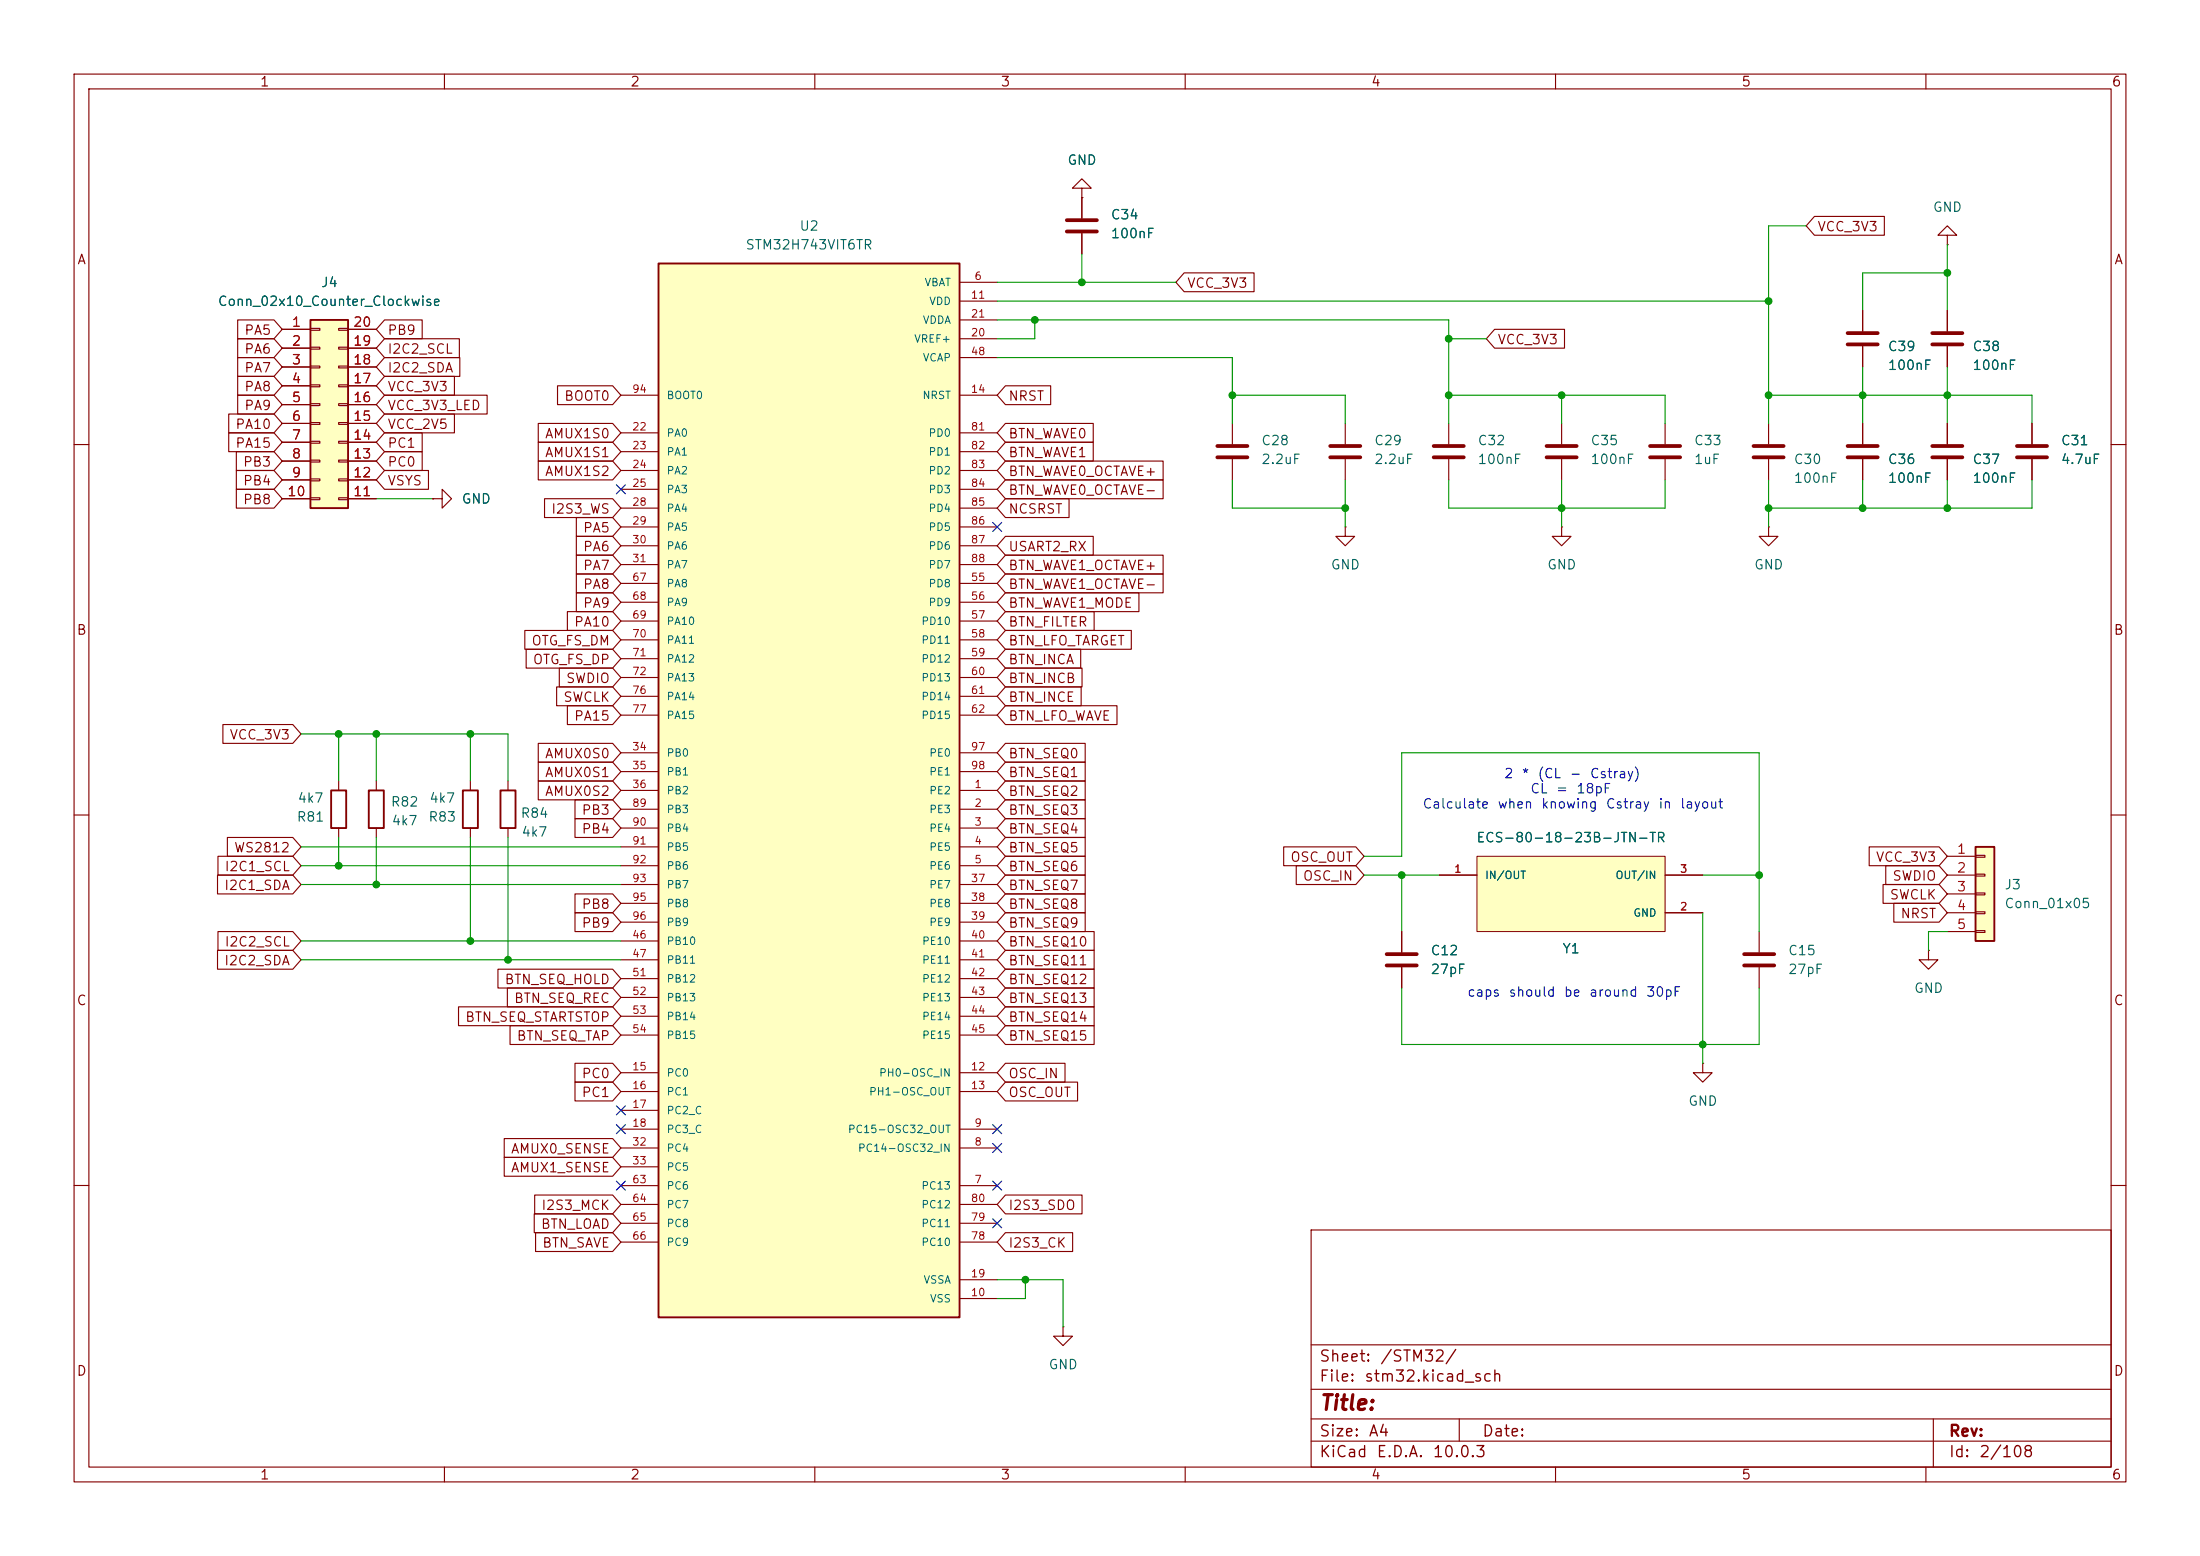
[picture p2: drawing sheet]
<svg xmlns="http://www.w3.org/2000/svg" width="297mm" height="210mm" viewBox="0 0 297 210" stroke-linecap="round" stroke-linejoin="round" font-family="sans-serif">
<g fill="none" stroke="#840000" stroke-width=".15">
<path d="M10 10h277v190h-277zM12 12h273v186h-273zM60 10v2M110 10v2M160 10v2M210 10v2M260 10v2M10 60h2M285 60h2M10 110h2M285 110h2M10 160h2"/>
<path d="M177 166h108v32h-108zM285 160h2M60 198v2M110 198v2M160 198v2M177 194.5h108M177 191.5h108M177 187.5h108M177 181.5h108M197 191.5v3M210 198v2M260 198v2"/>
<path d="M261 191.5v6.5"/>
</g>
<path d="M88.9 35.6h40.6v142.2h-40.6z" fill="#ffffc2"/>
<path d="M88.9 35.6h40.6v142.2h-40.6zM44.7 106.7h2v5.1h-2zM62.5 106.7h2v5.1h-2z" fill="none" stroke="#840000" stroke-width=".25"/>
<g fill="none" stroke="#840000" stroke-width=".15">
<path d="M129.5 38.1h5.1M83.8 53.3h5.1M83.8 58.4h5.1M129.5 40.6h5.1M129.5 53.3h5.1M129.5 45.7h5.1M129.5 43.2h5.1M129.5 58.4h5.1M129.5 48.3h5.1M262.9 41.9v2.8M262.9 46.7v2.8M83.8 61h5.1"/>
<path d="M83.8 63.5h5.1M83.8 66h5.1M83.8 68.6h5.1M83.8 71.1h5.1M83.8 73.7h5.1M83.8 76.2h5.1M83.8 78.7h5.1M129.5 61h5.1M129.5 63.5h5.1M129.5 66h5.1M129.5 68.6h5.1M129.5 71.1h5.1"/>
<path d="M129.5 73.7h5.1M129.5 76.2h5.1M129.5 78.7h5.1M238.8 71.1v1.3h1.2l-1.2 1.3-1.3-1.3h1.3M238.8 71.1h.1M83.8 81.3h5.1M83.8 83.8h5.1M83.8 86.4h5.1M83.8 88.9h5.1M83.8 91.4h5.1M83.8 94h5.1M83.8 96.5h5.1"/>
<path d="M129.5 81.3h5.1M129.5 83.8h5.1M129.5 86.4h5.1M129.5 88.9h5.1M129.5 91.4h5.1M129.5 94h5.1M129.5 96.5h5.1M45.7 105.4v1.3M45.7 111.8v1.2M63.5 105.4v1.3M63.5 111.8v1.2M83.8 106.7h5.1"/>
<path d="M83.8 109.2h5.1M83.8 111.8h5.1M83.8 114.3h5.1M83.8 116.8h5.1M83.8 101.6h5.1M83.8 104.1h5.1M83.8 119.4h5.1M129.5 106.7h5.1M129.5 109.2h5.1M129.5 111.8h5.1M129.5 114.3h5.1M129.5 116.8h5.1"/>
<path d="M129.5 101.6h5.1M129.5 104.1h5.1M129.5 119.4h5.1M83.8 121.9h5.1M83.8 124.5h5.1M83.8 127h5.1M83.8 129.5h5.1M83.8 132.1h5.1M83.8 134.6h5.1M83.8 137.2h5.1M83.8 139.7h5.1M129.5 121.9h5.1"/>
<path d="M129.5 124.5h5.1M129.5 127h5.1M129.5 129.5h5.1M129.5 132.1h5.1M129.5 134.6h5.1M129.5 137.2h5.1M129.5 139.7h5.1M83.8 154.9h5.1M83.8 152.4h5.1M83.8 144.8h5.1M83.8 147.3h5.1M83.8 149.9h5.1"/>
<path d="M83.8 157.5h5.1M129.5 154.9h5.1M129.5 152.4h5.1M129.5 144.8h5.1M129.5 147.3h5.1M83.8 160h5.1M83.8 162.6h5.1M83.8 165.1h5.1M83.8 167.6h5.1M129.5 160h5.1M129.5 175.3h5.1M129.5 172.7h5.1"/>
<path d="M129.5 162.6h5.1M129.5 165.1h5.1M129.5 167.6h5.1M143.5 179.1v1.2h1.3l-1.3 1.3-1.3-1.3h1.3M143.5 179.1h.1"/>
</g>
<path d="M260.9 45h4M260.9 46.5h4" fill="none" stroke="#840000" stroke-width=".51"/>
<path d="M266.7 114.3h2.5v12.7h-2.5z" fill="#ffffc2"/>
<path d="M49.8 106.7h2v5.1h-2zM67.6 106.7h2v5.1h-2zM266.7 114.3h2.5v12.7h-2.5z" fill="none" stroke="#840000" stroke-width=".25"/>
<g fill="none" stroke="#840000" stroke-width=".15">
<path d="M146 25.4h1.3l-1.3-1.3-1.2 1.3h1.2v1.3M146 26.7h.1M146 26.7v2.8M146 31.5v2.8M262.9 31.8h1.3l-1.3-1.3-1.3 1.3h1.3v1.2M262.9 33h.1M166.4 57.2v2.7M181.6 57.2v2.7M195.6 57.2v2.7M210.8 57.2v2.7M224.8 57.2v2.7M238.8 57.2v2.7"/>
<path d="M251.5 41.9v2.8M251.5 46.7v2.8M251.5 57.2v2.7M262.9 57.2v2.7M274.3 57.2v2.7M58.4 67.3h1.3v-1.3l1.3 1.3-1.3 1.3v-1.3M58.4 67.3h.1M166.4 62v2.8M181.6 71.1v1.3h1.3l-1.3 1.3-1.3-1.3h1.3M181.6 71.1h.1M181.6 62v2.8M195.6 62v2.8"/>
<path d="M210.8 62v2.8M224.8 62v2.8M238.8 62v2.8M251.5 62v2.8M262.9 62v2.8M274.3 62v2.8M50.8 105.4v1.3M50.8 111.8v1.2M68.6 105.4v1.3M68.6 111.8v1.2M262.9 115.6h3.8M262.9 118.1h3.8"/>
<path d="M266.7 115.4h1.3v.3h-1.3zM266.7 118h1.3v.2h-1.3zM237.5 125.7v2.8M237.5 130.6v2.8M260.3 128.3v1.2h1.3l-1.3 1.3-1.2-1.3h1.2M260.3 128.3h.1M262.9 120.7h3.8M262.9 123.2h3.8M262.9 125.7h3.8M266.7 120.5h1.3v.3h-1.3zM266.7 123.1h1.3v.2h-1.3zM266.7 125.6h1.3v.3h-1.3z"/>
<path d="M229.9 143.5v1.3h1.2l-1.2 1.3-1.3-1.3h1.3M229.9 143.5h.1"/>
</g>
<g fill="none" stroke="#840000" stroke-width=".51">
<path d="M144 29.7h4.1M144 31.2h4.1M249.4 45h4.1M249.4 46.5h4.1M164.3 60.2h4.1M164.3 61.7h4.1M179.6 60.2h4M179.6 61.7h4M193.5 60.2h4.1M193.5 61.7h4.1M208.8 60.2h4.1M208.8 61.7h4.1"/>
<path d="M222.8 60.2h4M222.8 61.7h4M236.7 60.2h4.1M236.7 61.7h4.1M249.4 60.2h4.1M249.4 61.7h4.1M260.9 60.2h4M260.9 61.7h4M272.3 60.2h4.1M272.3 61.7h4.1M235.5 128.8h4M235.5 130.3h4"/>
</g>
<path d="M199.4 115.6h25.4v10.1h-25.4z" fill="#ffffc2"/>
<path d="M199.4 115.6h25.4v10.1h-25.4z" fill="none" stroke="#840000" stroke-width=".14"/>
<path d="M210.8 71.1v1.3h1.3l-1.3 1.3-1.3-1.3h1.3M210.8 71.1h.1M194.3 118.1h5.1M224.8 118.1h5.1M189.2 125.7v2.8M189.2 130.6v2.8M224.8 123.2h5.1" fill="none" stroke="#840000" stroke-width=".15"/>
<path d="M187.2 128.8h4.1M187.2 130.3h4.1" fill="none" stroke="#840000" stroke-width=".51"/>
<path d="M41.9 43.2h5.1v25.4h-5.1z" fill="#ffffc2"/>
<path d="M41.9 43.2h5.1v25.4h-5.1z" fill="none" stroke="#840000" stroke-width=".25"/>
<g fill="none" stroke="#840000" stroke-width=".15">
<path d="M146 26.7h.1M146 26.7v2.8M146 31.5v2.8M159.9 36.8h9.4v2.6h-9.4l-1.2-1.3zM245 29.2h9.4v2.6h-9.4l-1.2-1.3zM30.9 55.9h6.1l1.1 1.3-1.1 1.2h-6.1zM30.9 58.4h6.1l1.1 1.3-1.1 1.3h-6.1zM32.1 50.8h4.9l1.1 1.3-1.1 1.2h-4.9zM32.1 48.3h4.9l1.1 1.2-1.1 1.3h-4.9zM32.1 53.3h4.9l1.1 1.3-1.1 1.3h-4.9zM32.1 45.7h4.9l1.1 1.3-1.1 1.3h-4.9zM32.1 43.2h4.9l1.1 1.3-1.1 1.2h-4.9z"/>
<path d="M38.1 44.5h3.8M38.1 47h3.8M38.1 49.5h3.8M38.1 52.1h3.8M38.1 54.6h3.8M38.1 57.2h3.8M38.1 59.7h3.8M41.9 44.3h1.3v.3h-1.3zM41.9 46.9h1.3v.2h-1.3zM41.9 49.4h1.3v.3h-1.3zM41.9 51.9h1.3v.3h-1.3zM41.9 54.5h1.3v.2h-1.3z"/>
<path d="M41.9 57h1.3v.3h-1.3zM41.9 59.6h1.3v.2h-1.3zM45.7 44.3h1.3v.3h-1.3zM45.7 46.9h1.3v.2h-1.3zM45.7 49.4h1.3v.3h-1.3zM45.7 51.9h1.3v.3h-1.3zM45.7 54.5h1.3v.2h-1.3zM45.7 57h1.3v.3h-1.3zM45.7 59.6h1.3v.2h-1.3zM47 44.5h3.8M47 47h3.8M47 49.5h3.8"/>
<path d="M47 52.1h3.8M47 54.6h3.8M47 57.2h3.8M47 59.7h3.8M51.9 45.7h10.1v2.6h-10.1l-1.1-1.3zM51.9 55.9h9.4v2.5h-9.4l-1.1-1.2zM51.9 50.8h9.4v2.5h-9.4l-1.1-1.2zM51.9 48.3h10.2v2.5h-10.2l-1.1-1.3zM51.9 58.4h5.1v2.6h-5.1l-1.1-1.3zM51.9 53.3h13.9v2.6h-13.9l-1.1-1.3zM51.9 43.2h5.1v2.5h-5.1l-1.1-1.2zM72.7 57.1h10l1.1 1.3-1.1 1.3h-10z"/>
<path d="M72.7 59.7h10l1.1 1.3-1.1 1.2h-10zM75.3 52.1h7.4l1.1 1.2-1.1 1.3h-7.4zM135.7 59.7h11.9v2.5h-11.9l-1.1-1.2zM135.7 57.1h11.9v2.6h-11.9l-1.1-1.3zM135.7 52.1h6.1v2.5h-6.1l-1.1-1.3zM201.8 44.4h9.4v2.6h-9.4l-1.1-1.3zM251.5 41.9v2.8M251.5 46.7v2.8M251.5 57.2v2.7M262.9 41.9v2.8M262.9 46.7v2.8M262.9 57.2v2.7"/>
<path d="M274.3 57.2v2.7M31.9 63.5h5.1l1.1 1.3-1.1 1.2h-5.1zM31.9 61h5.1l1.1 1.2-1.1 1.3h-5.1zM31.9 66h5.1l1.1 1.3-1.1 1.3h-5.1zM38.1 62.2h3.8M38.1 64.8h3.8M38.1 67.3h3.8M41.9 62.1h1.3v.3h-1.3zM41.9 64.6h1.3v.3h-1.3zM41.9 67.2h1.3v.2h-1.3zM45.7 62.1h1.3v.3h-1.3zM45.7 64.6h1.3v.3h-1.3z"/>
<path d="M45.7 67.2h1.3v.2h-1.3zM47 62.2h3.8M47 64.8h3.8M47 67.3h3.8M51.9 63.5h5.9v2.5h-5.9l-1.1-1.2zM51.9 61h5.1v2.5h-5.1l-1.1-1.3zM58.4 67.3h.1M72.7 62.2h10l1.1 1.3-1.1 1.3h-10zM73.5 67.3h9.2l1.1 1.3-1.1 1.3h-9.2zM77.8 77.5h4.9l1.1 1.2-1.1 1.3h-4.9zM77.8 72.4h4.9l1.1 1.3-1.1 1.2h-4.9zM77.8 69.8h4.9l1.1 1.3-1.1 1.3h-4.9z"/>
<path d="M77.8 74.9h4.9l1.1 1.3-1.1 1.3h-4.9zM135.7 74.9h21.3v2.6h-21.3l-1.1-1.3zM135.7 72.4h11.9v2.5h-11.9l-1.1-1.2zM135.7 67.3h8.6v2.6h-8.6l-1.1-1.3zM135.7 77.5h21.3v2.5h-21.3l-1.1-1.3zM135.7 62.2h21.3v2.6h-21.3l-1.1-1.3zM135.7 64.8h21.3v2.5h-21.3l-1.1-1.3zM251.5 62v2.8M262.9 62v2.8M274.3 62v2.8M30.1 97.8h9.4l1.1 1.3-1.1 1.2h-9.4zM70.9 85.1h11.8l1.1 1.3-1.1 1.2h-11.8z"/>
<path d="M71 87.6h11.7l1.1 1.3-1.1 1.3h-11.7zM75.1 92.7h7.6l1.1 1.3-1.1 1.3h-7.6zM75.5 90.2h7.2l1.1 1.2-1.1 1.3h-7.2zM76.6 95.2h6.1l1.1 1.3-1.1 1.3h-6.1zM76.6 82.5h6.1l1.1 1.3-1.1 1.3h-6.1zM77.8 80h4.9l1.1 1.3-1.1 1.3h-4.9zM135.7 82.5h12v2.6h-12l-1.1-1.3zM135.7 92.7h10.3v2.6h-10.3l-1.1-1.3zM135.7 90.2h10.4v2.5h-10.4l-1.1-1.3zM135.7 95.2h15.1v2.6h-15.1l-1.1-1.3zM135.7 85.1h17v2.5h-17l-1.1-1.2zM135.7 87.6h10.2v2.6h-10.2l-1.1-1.3z"/>
<path d="M135.7 80h18.1v2.6h-18.1l-1.1-1.3zM29.4 118.1h10.1l1.1 1.3-1.1 1.3h-10.1zM29.4 115.6h10.1l1.1 1.2-1.1 1.3h-10.1zM30.7 113h8.8l1.1 1.3-1.1 1.3h-8.8zM72.7 105.4h10l1.1 1.3-1.1 1.3h-10zM72.7 100.3h10l1.1 1.3-1.1 1.3h-10zM72.7 102.9h10l1.1 1.2-1.1 1.3h-10zM77.6 107.9h5.1l1.1 1.3-1.1 1.3h-5.1zM77.6 110.5h5.1l1.1 1.3-1.1 1.2h-5.1zM135.7 110.5h10.8v2.5h-10.8l-1.1-1.2zM135.7 100.3h10.8v2.6h-10.8l-1.1-1.3zM135.7 102.9h10.8v2.5h-10.8l-1.1-1.3z"/>
<path d="M135.7 107.9h10.8v2.6h-10.8l-1.1-1.3zM135.7 105.4h10.8v2.6h-10.8l-1.1-1.3zM135.7 118.1h10.8v2.6h-10.8l-1.1-1.3zM135.7 113h10.8v2.6h-10.8l-1.1-1.3zM135.7 115.6h10.8v2.5h-10.8l-1.1-1.3zM173.3 114.3h9.7l1.1 1.3-1.1 1.2h-9.7zM175 116.8h8l1.1 1.3-1.1 1.3h-8zM194.3 118.1h5.1M224.8 118.1h5.1M252.3 114.3h9.5l1.1 1.3-1.1 1.2h-9.5zM254.2 119.4h7.6l1.1 1.3-1.1 1.2h-7.6zM254.6 116.8h7.2l1.1 1.3-1.1 1.3h-7.2z"/>
<path d="M29.4 128.3h10.1l1.1 1.2-1.1 1.3h-10.1zM29.4 125.7h10.1l1.1 1.3-1.1 1.3h-10.1zM61.9 135.9h20.8l1.1 1.3-1.1 1.2h-20.8zM67.2 130.8h15.5l1.1 1.3-1.1 1.3h-15.5zM68.5 133.3h14.2l1.1 1.3-1.1 1.3h-14.2zM68.9 138.4h13.8l1.1 1.3-1.1 1.3h-13.8zM77.6 123.2h5.1l1.1 1.3-1.1 1.2h-5.1zM77.6 120.6h5.1l1.1 1.3-1.1 1.3h-5.1zM135.7 135.9h12v2.5h-12l-1.1-1.2zM135.7 130.8h12v2.6h-12l-1.1-1.3zM135.7 133.3h12v2.6h-12l-1.1-1.3zM135.7 128.3h12v2.5h-12l-1.1-1.3z"/>
<path d="M135.7 138.4h12v2.6h-12l-1.1-1.3zM135.7 123.2h10.8v2.5h-10.8l-1.1-1.2zM135.7 120.6h10.8v2.6h-10.8l-1.1-1.3zM135.7 125.7h12v2.6h-12l-1.1-1.3zM189.2 125.7v2.8M189.2 130.6v2.8M224.8 123.2h5.1M255.7 121.9h6.1l1.1 1.3-1.1 1.3h-6.1zM68.1 153.7h14.6l1.1 1.2-1.1 1.3h-14.6zM68.1 156.2h14.6l1.1 1.3-1.1 1.3h-14.6zM77.6 146h5.1l1.1 1.3-1.1 1.3h-5.1zM77.6 143.5h5.1l1.1 1.3-1.1 1.3h-5.1z"/>
<path d="M135.7 146h9.8v2.6h-9.8l-1.1-1.3zM135.7 143.5h8.1v2.6h-8.1l-1.1-1.3zM72.1 163.8h10.6l1.1 1.3-1.1 1.3h-10.6zM72.2 161.3h10.5l1.1 1.3-1.1 1.2h-10.5zM72.3 166.4h10.4l1.1 1.2-1.1 1.3h-10.4zM135.7 161.3h10.4v2.5h-10.4l-1.1-1.2zM135.7 166.4h9.1v2.5h-9.1l-1.1-1.3z"/>
</g>
<g fill="none" stroke="#009600" stroke-width=".15">
<path d="M134.6 38.1h24.1M146 34.3v3.8M243.8 30.5h-5v26.7M262.9 36.8h-11.4v5.1M262.9 33v8.9M134.6 43.2h61v14M134.6 48.3h31.8v8.9M134.6 40.6h104.2M139.7 43.2v2.5h-5.1M166.4 53.3h15.2v3.9M195.6 53.3h29.2v3.9M195.6 45.7h5.1"/>
<path d="M210.8 53.3v3.9M238.8 53.3h35.5v3.9M251.5 49.5v7.7M262.9 49.5v7.7M50.8 67.3h7.6M166.4 64.8v3.8h15.2M181.6 64.8v6.3M195.6 64.8v3.8h29.2v-3.8M210.8 64.8v6.3M238.8 64.8v6.3M251.5 64.8v3.8M262.9 64.8v3.8"/>
<path d="M274.3 64.8v3.8h-35.5M40.6 99.1h28v6.3M45.7 99.1v6.3M50.8 99.1v6.3M63.5 99.1v6.3M40.6 114.3h43.2M40.6 119.4h43.2M40.6 116.8h43.2M45.7 113v3.8M50.8 113v6.4M63.5 113v14M68.6 113v16.5"/>
<path d="M184.1 115.6h5.1v-14h48.3v24.1M184.1 118.1h10.2M189.2 118.1v7.6M229.9 118.1h7.6M40.6 127h43.2M40.6 129.5h43.2M189.2 133.4v7.6h48.3v-7.6M229.9 123.2v20.3M262.9 125.7h-2.6v2.6M134.6 172.7h8.9v6.4M138.4 172.7v2.6h-3.8"/>
</g>
<g fill="none" stroke="#000084" stroke-width=".15">
<path d="M83.2 65.4l1.2 1.2M84.4 65.4l-1.2 1.2M134 70.5l1.2 1.2M135.2 70.5l-1.2 1.2M83.2 159.4l1.2 1.2M83.2 151.8l1.2 1.2M83.2 149.3l1.2 1.2M84.4 159.4l-1.2 1.2M84.4 151.8l-1.2 1.2M84.4 149.3l-1.2 1.2M134 154.3l1.2 1.2M134 151.8l1.2 1.2"/>
<path d="M134 159.4l1.2 1.2M135.2 154.3l-1.2 1.2M135.2 151.8l-1.2 1.2M135.2 159.4l-1.2 1.2M134 164.5l1.2 1.2M135.2 164.5l-1.2 1.2"/>
</g>
<g fill="#009600" stroke="#009600" stroke-width=".14">
<circle cx="262.9" cy="36.8" r=".46"/>
<circle cx="238.8" cy="53.3" r=".46"/>
<circle cx="238.8" cy="68.6" r=".46"/>
<circle cx="195.6" cy="53.3" r=".46"/>
<circle cx="195.6" cy="45.7" r=".46"/>
<circle cx="238.8" cy="40.6" r=".46"/>
<circle cx="251.5" cy="53.3" r=".46"/>
<circle cx="262.9" cy="53.3" r=".46"/>
<circle cx="139.7" cy="43.2" r=".46"/>
<circle cx="146" cy="38.1" r=".46"/>
<circle cx="45.7" cy="99.1" r=".46"/>
<circle cx="63.5" cy="99.1" r=".46"/>
<circle cx="50.8" cy="99.1" r=".46"/>
<circle cx="189.2" cy="118.1" r=".46"/>
<circle cx="229.9" cy="141" r=".46"/>
<circle cx="237.5" cy="118.1" r=".46"/>
<circle cx="210.8" cy="68.6" r=".46"/>
<circle cx="181.6" cy="68.6" r=".46"/>
<circle cx="138.4" cy="172.7" r=".46"/>
<circle cx="63.5" cy="127" r=".46"/>
<circle cx="68.6" cy="129.5" r=".46"/>
<circle cx="50.8" cy="119.4" r=".46"/>
<circle cx="45.7" cy="116.8" r=".46"/>
<circle cx="251.5" cy="68.6" r=".46"/>
<circle cx="262.9" cy="68.6" r=".46"/>
<circle cx="166.4" cy="53.3" r=".46"/>
<circle cx="210.8" cy="53.3" r=".46"/>
</g>
<text font-size="2" fill="#840000" x="178" y="190.8">Title:</text>
<g font-size="1.5" fill="#840000">
<text x="178" y="184.2">Sheet:</text>
<text x="186.2" y="184.2">/STM32/</text>
<text x="178" y="186.9">File:</text>
<text x="184.1" y="186.9">stm32.kicad_sch</text>
<text x="178" y="197.1">KiCad</text>
<text x="178" y="194.3">Size:</text>
<text x="184.7" y="194.3">A4</text>
<text x="185.7" y="197.1">E.D.A.</text>
<text x="193.3" y="197.1">10.0.3</text>
<text x="200" y="194.3">Date:</text>
<text x="263" y="194.3">Rev:</text>
<text x="263" y="197.1">Id:</text>
<text x="267.1" y="197.1">2/108</text>
</g>
<g font-size="1.3" fill="#840000">
<text x="35" y="12">1</text>
<text x="85" y="12">2</text>
<text x="135" y="12">3</text>
<text x="185" y="12">4</text>
<text x="235" y="12">5</text>
<text x="285" y="12">6</text>
<text x="10.3" y="36">A</text>
<text x="245.3" y="31.5">VCC_3V3</text>
<text x="285.3" y="36">A</text>
<text x="160.2" y="39.2">VCC_3V3</text>
<text x="32.9" y="45.5">PA5</text>
<text x="52.2" y="45.5">PB9</text>
<text x="202.1" y="46.8">VCC_3V3</text>
<text x="32.9" y="53.1">PA8</text>
<text x="32.9" y="50.6">PA7</text>
<text x="32.9" y="48.1">PA6</text>
<text x="52.2" y="48.1">I2C2_SCL</text>
<text x="52.2" y="53.1">VCC_3V3</text>
<text x="52.2" y="50.6">I2C2_SDA</text>
<text x="31.7" y="58.2">PA10</text>
<text x="32.9" y="55.7">PA9</text>
<text x="52.2" y="58.2">VCC_2V5</text>
<text x="52.2" y="55.7">VCC_3V3_LED</text>
<text x="73.5" y="59.5">AMUX1S0</text>
<text x="76.1" y="54.4">BOOT0</text>
<text x="136" y="59.5">BTN_WAVE0</text>
<text x="136" y="54.4">NRST</text>
<text x="31.7" y="60.8">PA15</text>
<text x="32.7" y="65.8">PB4</text>
<text x="32.7" y="63.3">PB3</text>
<text x="52.2" y="65.8">VSYS</text>
<text x="52.2" y="63.3">PC0</text>
<text x="52.2" y="60.8">PC1</text>
<text x="73.5" y="64.6">AMUX1S2</text>
<text x="73.5" y="62">AMUX1S1</text>
<text x="136" y="62">BTN_WAVE1</text>
<text x="136" y="64.6">BTN_WAVE0_OCTAVE+</text>
<text x="32.7" y="68.4">PB8</text>
<text x="74.3" y="69.6">I2S3_WS</text>
<text x="136" y="69.6">NCSRST</text>
<text x="136" y="67.1">BTN_WAVE0_OCTAVE-</text>
<text x="78.6" y="74.7">PA6</text>
<text x="78.6" y="72.2">PA5</text>
<text x="78.6" y="77.3">PA7</text>
<text x="136" y="77.3">BTN_WAVE1_OCTAVE+</text>
<text x="136" y="74.7">USART2_RX</text>
<text x="78.6" y="79.8">PA8</text>
<text x="78.6" y="82.3">PA9</text>
<text x="136" y="82.3">BTN_WAVE1_MODE</text>
<text x="136" y="79.8">BTN_WAVE1_OCTAVE-</text>
<text x="10.3" y="86">B</text>
<text x="71.7" y="87.4">OTG_FS_DM</text>
<text x="71.8" y="90">OTG_FS_DP</text>
<text x="77.4" y="84.9">PA10</text>
<text x="136" y="84.9">BTN_FILTER</text>
<text x="136" y="87.4">BTN_LFO_TARGET</text>
<text x="136" y="90">BTN_INCA</text>
<text x="285.3" y="86">B</text>
<text x="76" y="95">SWCLK</text>
<text x="76.3" y="92.5">SWDIO</text>
<text x="136" y="95">BTN_INCE</text>
<text x="136" y="92.5">BTN_INCB</text>
<text x="30.9" y="100.1">VCC_3V3</text>
<text x="77.4" y="97.6">PA15</text>
<text x="136" y="97.6">BTN_LFO_WAVE</text>
<text x="73.5" y="107.7">AMUX0S2</text>
<text x="73.5" y="102.7">AMUX0S0</text>
<text x="73.5" y="105.2">AMUX0S1</text>
<text x="136" y="102.7">BTN_SEQ0</text>
<text x="136" y="105.2">BTN_SEQ1</text>
<text x="136" y="107.7">BTN_SEQ2</text>
<text x="78.4" y="110.3">PB3</text>
<text x="78.4" y="112.8">PB4</text>
<text x="136" y="112.8">BTN_SEQ4</text>
<text x="136" y="110.3">BTN_SEQ3</text>
<text x="30.2" y="117.9">I2C1_SCL</text>
<text x="31.5" y="115.4">WS2812</text>
<text x="136" y="115.4">BTN_SEQ5</text>
<text x="136" y="117.9">BTN_SEQ6</text>
<text x="174.1" y="116.6">OSC_OUT</text>
<text x="175.8" y="119.2">OSC_IN</text>
<text x="253.2" y="116.6">VCC_3V3</text>
<text x="255.4" y="119.2">SWDIO</text>
<text x="30.2" y="120.4">I2C1_SDA</text>
<text x="78.4" y="125.5">PB9</text>
<text x="78.4" y="123">PB8</text>
<text x="136" y="120.4">BTN_SEQ7</text>
<text x="136" y="125.5">BTN_SEQ9</text>
<text x="136" y="123">BTN_SEQ8</text>
<text x="255" y="121.7">SWCLK</text>
<text x="256.5" y="124.3">NRST</text>
<text x="30.2" y="130.6">I2C2_SDA</text>
<text x="30.2" y="128.1">I2C2_SCL</text>
<text x="136" y="130.6">BTN_SEQ11</text>
<text x="136" y="128.1">BTN_SEQ10</text>
<text x="10.3" y="136">C</text>
<text x="68" y="133.1">BTN_SEQ_HOLD</text>
<text x="69.3" y="135.7">BTN_SEQ_REC</text>
<text x="136" y="133.1">BTN_SEQ12</text>
<text x="136" y="135.7">BTN_SEQ13</text>
<text x="285.3" y="136">C</text>
<text x="62.7" y="138.2">BTN_SEQ_STARTSTOP</text>
<text x="69.7" y="140.8">BTN_SEQ_TAP</text>
<text x="136" y="138.2">BTN_SEQ14</text>
<text x="136" y="140.8">BTN_SEQ15</text>
<text x="78.4" y="148.4">PC1</text>
<text x="78.4" y="145.8">PC0</text>
<text x="136" y="148.4">OSC_OUT</text>
<text x="136" y="145.8">OSC_IN</text>
<text x="68.9" y="156">AMUX0_SENSE</text>
<text x="68.9" y="158.5">AMUX1_SENSE</text>
<text x="72.9" y="166.2">BTN_LOAD</text>
<text x="73" y="163.6">I2S3_MCK</text>
<text x="136" y="163.6">I2S3_SDO</text>
<text x="73.1" y="168.7">BTN_SAVE</text>
<text x="136" y="168.7">I2S3_CK</text>
<text x="10.3" y="186">D</text>
<text x="285.3" y="186">D</text>
<text x="35" y="200">1</text>
<text x="85" y="200">2</text>
<text x="135" y="200">3</text>
<text x="185" y="200">4</text>
<text x="235" y="200">5</text>
<text x="285" y="200">6</text>
</g>
<g font-size="1.3" fill="#006464">
<text x="144" y="22.6">GND</text>
<text x="149.9" y="29.9">C34</text>
<text x="260.9" y="28.9">GND</text>
<text x="100.6" y="34">STM32H743VIT6TR</text>
<text x="107.8" y="31.5">U2</text>
<text x="149.9" y="32.5">100nF</text>
<text x="29.3" y="41.6">Conn_02x10_Counter_Clockwise</text>
<text x="43.3" y="39.1">J4</text>
<text x="254.8" y="47.7">C39</text>
<text x="266.2" y="47.7">C38</text>
<text x="254.8" y="50.2">100nF</text>
<text x="266.2" y="50.2">100nF</text>
<text x="170.2" y="60.4">C28</text>
<text x="170.2" y="62.9">2.2uF</text>
<text x="185.4" y="60.4">C29</text>
<text x="185.4" y="62.9">2.2uF</text>
<text x="199.4" y="62.9">100nF</text>
<text x="199.4" y="60.4">C32</text>
<text x="214.6" y="62.9">100nF</text>
<text x="214.6" y="60.4">C35</text>
<text x="228.6" y="62.9">1uF</text>
<text x="228.6" y="60.4">C33</text>
<text x="242.1" y="65.5">100nF</text>
<text x="242.1" y="62.9">C30</text>
<text x="254.8" y="65.5">100nF</text>
<text x="254.8" y="62.9">C36</text>
<text x="266.2" y="65.5">100nF</text>
<text x="266.2" y="62.9">C37</text>
<text x="278.1" y="60.4">C31</text>
<text x="278.1" y="62.9">4.7uF</text>
<text x="62.2" y="68.3">GND</text>
<text x="179.6" y="77.2">GND</text>
<text x="208.8" y="77.2">GND</text>
<text x="236.7" y="77.2">GND</text>
<text x="40" y="111.2">R81</text>
<text x="40.1" y="108.7">4k7</text>
<text x="52.7" y="109.2">R82</text>
<text x="52.8" y="111.7">4k7</text>
<text x="57.7" y="111.2">R83</text>
<text x="57.9" y="108.7">4k7</text>
<text x="70.2" y="110.7">R84</text>
<text x="70.3" y="113.2">4k7</text>
<text x="199.2" y="114">ECS-80-18-23B-JTN-TR</text>
<text x="270.5" y="120.4">J3</text>
<text x="270.5" y="122.9">Conn_01x05</text>
<text x="193" y="129.2">C12</text>
<text x="193" y="131.8">27pF</text>
<text x="210.8" y="129">Y1</text>
<text x="241.3" y="129.2">C15</text>
<text x="241.3" y="131.8">27pF</text>
<text x="258.3" y="134.3">GND</text>
<text x="227.8" y="149.6">GND</text>
<text x="141.5" y="185.1">GND</text>
</g>
<g font-size="1.3" fill="#a90000">
<text x="39.3" y="44.4">1</text>
<text x="39.3" y="47">2</text>
<text x="47.6" y="47">19</text>
<text x="47.6" y="44.4">20</text>
<text x="39.3" y="49.5">3</text>
<text x="39.3" y="52">4</text>
<text x="47.6" y="52">17</text>
<text x="47.6" y="49.5">18</text>
<text x="39.3" y="54.6">5</text>
<text x="39.3" y="57.1">6</text>
<text x="39.3" y="59.7">7</text>
<text x="47.6" y="59.7">14</text>
<text x="47.6" y="57.1">15</text>
<text x="47.6" y="54.6">16</text>
<text x="39.3" y="62.2">8</text>
<text x="39.3" y="64.7">9</text>
<text x="47.6" y="64.7">12</text>
<text x="47.6" y="62.2">13</text>
<text x="38.7" y="67.3">10</text>
<text x="47.6" y="67.3">11</text>
<text x="264.1" y="115.5">1</text>
<text x="264.1" y="118.1">2</text>
<text x="264.1" y="120.6">3</text>
<text x="264.1" y="123.2">4</text>
<text x="264.1" y="125.7">5</text>
</g>
<g font-size="1.3" fill="#0000c2">
<text x="203" y="105.4">2</text>
<text x="205.3" y="105.4">*</text>
<text x="206.5" y="107.4">CL</text>
<text x="207.5" y="105.4">(CL</text>
<text x="210" y="107.4">=</text>
<text x="211.8" y="105.4">-</text>
<text x="212.7" y="107.4">18pF</text>
<text x="214.5" y="105.4">Cstray)</text>
<text x="192" y="109.4">Calculate</text>
<text x="202.1" y="109.4">when</text>
<text x="208" y="109.4">knowing</text>
<text x="216.7" y="109.4">Cstray</text>
<text x="223.8" y="109.4">in</text>
<text x="226.7" y="109.4">layout</text>
<text x="198" y="134.8">caps</text>
<text x="203.6" y="134.8">should</text>
<text x="211" y="134.8">be</text>
<text x="214.4" y="134.8">around</text>
<text x="222.1" y="134.8">30pF</text>
</g>
<g font-size="1" fill="#006464">
<text x="124.7" y="38.9">VBAT</text>
<text x="125.4" y="41.4">VDD</text>
<text x="123.3" y="46.5">VREF+</text>
<text x="124.5" y="44">VDDA</text>
<text x="124.5" y="49">VCAP</text>
<text x="89.9" y="59.2">PA0</text>
<text x="89.9" y="54.1">BOOT0</text>
<text x="124.4" y="54.1">NRST</text>
<text x="125.3" y="59.2">PD0</text>
<text x="89.9" y="61.7">PA1</text>
<text x="89.9" y="64.3">PA2</text>
<text x="125.3" y="61.7">PD1</text>
<text x="125.3" y="64.3">PD2</text>
<text x="89.9" y="66.8">PA3</text>
<text x="89.9" y="69.4">PA4</text>
<text x="89.9" y="71.9">PA5</text>
<text x="125.3" y="66.8">PD3</text>
<text x="125.3" y="69.4">PD4</text>
<text x="125.3" y="71.9">PD5</text>
<text x="89.9" y="74.4">PA6</text>
<text x="89.9" y="77">PA7</text>
<text x="125.3" y="74.4">PD6</text>
<text x="125.3" y="77">PD7</text>
<text x="89.9" y="79.5">PA8</text>
<text x="89.9" y="82.1">PA9</text>
<text x="125.3" y="79.5">PD8</text>
<text x="125.3" y="82.1">PD9</text>
<text x="89.9" y="84.6">PA10</text>
<text x="89.9" y="87.1">PA11</text>
<text x="89.9" y="89.7">PA12</text>
<text x="124.3" y="84.6">PD10</text>
<text x="124.3" y="87.1">PD11</text>
<text x="124.3" y="89.7">PD12</text>
<text x="89.9" y="92.2">PA13</text>
<text x="89.9" y="94.8">PA14</text>
<text x="124.3" y="92.2">PD13</text>
<text x="124.3" y="94.8">PD14</text>
<text x="89.9" y="97.3">PA15</text>
<text x="124.3" y="97.3">PD15</text>
<text x="89.9" y="102.4">PB0</text>
<text x="89.9" y="104.9">PB1</text>
<text x="89.9" y="107.5">PB2</text>
<text x="125.4" y="107.5">PE2</text>
<text x="125.4" y="102.4">PE0</text>
<text x="125.4" y="104.9">PE1</text>
<text x="89.9" y="110">PB3</text>
<text x="89.9" y="112.5">PB4</text>
<text x="125.4" y="110">PE3</text>
<text x="125.4" y="112.5">PE4</text>
<text x="89.9" y="115.1">PB5</text>
<text x="89.9" y="117.6">PB6</text>
<text x="125.4" y="115.1">PE5</text>
<text x="125.4" y="117.6">PE6</text>
<text x="200.4" y="118.9">IN/OUT</text>
<text x="218" y="118.9">OUT/IN</text>
<text x="89.9" y="120.2">PB7</text>
<text x="89.9" y="122.7">PB8</text>
<text x="89.9" y="125.2">PB9</text>
<text x="125.4" y="120.2">PE7</text>
<text x="125.4" y="122.7">PE8</text>
<text x="125.4" y="125.2">PE9</text>
<text x="220.4" y="124">GND</text>
<text x="89.9" y="127.8">PB10</text>
<text x="89.9" y="130.3">PB11</text>
<text x="124.4" y="127.8">PE10</text>
<text x="124.4" y="130.3">PE11</text>
<text x="89.9" y="132.9">PB12</text>
<text x="89.9" y="135.4">PB13</text>
<text x="89.9" y="137.9">PB14</text>
<text x="124.4" y="132.9">PE12</text>
<text x="124.4" y="135.4">PE13</text>
<text x="124.4" y="137.9">PE14</text>
<text x="89.9" y="140.5">PB15</text>
<text x="124.4" y="140.5">PE15</text>
<text x="89.9" y="145.6">PC0</text>
<text x="89.9" y="148.1">PC1</text>
<text x="117.2" y="148.1">PH1-OSC_OUT</text>
<text x="118.6" y="145.6">PH0-OSC_IN</text>
<text x="89.9" y="150.6">PC2_C</text>
<text x="89.9" y="153.2">PC3_C</text>
<text x="89.9" y="155.7">PC4</text>
<text x="114.4" y="153.2">PC15-OSC32_OUT</text>
<text x="115.7" y="155.7">PC14-OSC32_IN</text>
<text x="89.9" y="158.3">PC5</text>
<text x="89.9" y="160.8">PC6</text>
<text x="124.3" y="160.8">PC13</text>
<text x="89.9" y="163.3">PC7</text>
<text x="89.9" y="165.9">PC8</text>
<text x="124.3" y="165.9">PC11</text>
<text x="124.3" y="163.3">PC12</text>
<text x="89.9" y="168.4">PC9</text>
<text x="124.3" y="168.4">PC10</text>
<text x="124.6" y="173.5">VSSA</text>
<text x="125.5" y="176">VSS</text>
</g>
<g font-size="1" fill="#a90000">
<text x="131" y="40.6">11</text>
<text x="131.5" y="38">6</text>
<text x="131" y="45.6">20</text>
<text x="131" y="43.1">21</text>
<text x="85.3" y="53.3">94</text>
<text x="131" y="53.3">14</text>
<text x="131" y="48.2">48</text>
<text x="85.3" y="58.3">22</text>
<text x="131" y="58.3">81</text>
<text x="85.3" y="60.9">23</text>
<text x="85.3" y="63.4">24</text>
<text x="85.3" y="66">25</text>
<text x="131" y="60.9">82</text>
<text x="131" y="63.4">83</text>
<text x="131" y="66">84</text>
<text x="85.3" y="68.5">28</text>
<text x="85.3" y="71">29</text>
<text x="131" y="68.5">85</text>
<text x="131" y="71">86</text>
<text x="85.3" y="73.6">30</text>
<text x="85.3" y="76.1">31</text>
<text x="131" y="73.6">87</text>
<text x="131" y="76.1">88</text>
<text x="85.3" y="78.7">67</text>
<text x="85.3" y="81.2">68</text>
<text x="85.3" y="83.7">69</text>
<text x="131" y="78.7">55</text>
<text x="131" y="81.2">56</text>
<text x="131" y="83.7">57</text>
<text x="85.3" y="86.3">70</text>
<text x="85.3" y="88.8">71</text>
<text x="131" y="86.3">58</text>
<text x="131" y="88.8">59</text>
<text x="85.3" y="91.4">72</text>
<text x="85.3" y="93.9">76</text>
<text x="131" y="91.4">60</text>
<text x="131" y="93.9">61</text>
<text x="85.3" y="101.5">34</text>
<text x="85.3" y="96.4">77</text>
<text x="131" y="96.4">62</text>
<text x="131" y="101.5">97</text>
<text x="85.3" y="104.1">35</text>
<text x="85.3" y="106.6">36</text>
<text x="131" y="104.1">98</text>
<text x="131.5" y="106.6">1</text>
<text x="85.3" y="109.1">89</text>
<text x="85.3" y="111.7">90</text>
<text x="131.5" y="109.1">2</text>
<text x="131.5" y="111.7">3</text>
<text x="85.3" y="114.2">91</text>
<text x="85.3" y="116.8">92</text>
<text x="85.3" y="119.3">93</text>
<text x="131" y="119.3">37</text>
<text x="131.5" y="114.2">4</text>
<text x="131.5" y="116.8">5</text>
<text x="196.2" y="118">1</text>
<text x="226.7" y="118">3</text>
<text x="85.3" y="121.8">95</text>
<text x="85.3" y="124.4">96</text>
<text x="131" y="121.8">38</text>
<text x="131" y="124.4">39</text>
<text x="226.7" y="123.1">2</text>
<text x="85.3" y="126.9">46</text>
<text x="85.3" y="129.5">47</text>
<text x="131" y="126.9">40</text>
<text x="131" y="129.5">41</text>
<text x="85.3" y="132">51</text>
<text x="85.3" y="134.5">52</text>
<text x="85.3" y="137.1">53</text>
<text x="131" y="132">42</text>
<text x="131" y="134.5">43</text>
<text x="131" y="137.1">44</text>
<text x="85.3" y="139.6">54</text>
<text x="131" y="139.6">45</text>
<text x="85.3" y="144.7">15</text>
<text x="85.3" y="147.2">16</text>
<text x="85.3" y="149.8">17</text>
<text x="131" y="144.7">12</text>
<text x="131" y="147.2">13</text>
<text x="85.3" y="152.3">18</text>
<text x="85.3" y="154.9">32</text>
<text x="131.5" y="154.9">8</text>
<text x="131.5" y="152.3">9</text>
<text x="85.3" y="157.4">33</text>
<text x="85.3" y="159.9">63</text>
<text x="131.5" y="159.9">7</text>
<text x="85.3" y="162.5">64</text>
<text x="85.3" y="165">65</text>
<text x="85.3" y="167.6">66</text>
<text x="131" y="167.6">78</text>
<text x="131" y="165">79</text>
<text x="131" y="162.5">80</text>
<text x="131" y="172.6">19</text>
<text x="131" y="175.2">10</text>
</g>
</svg>
